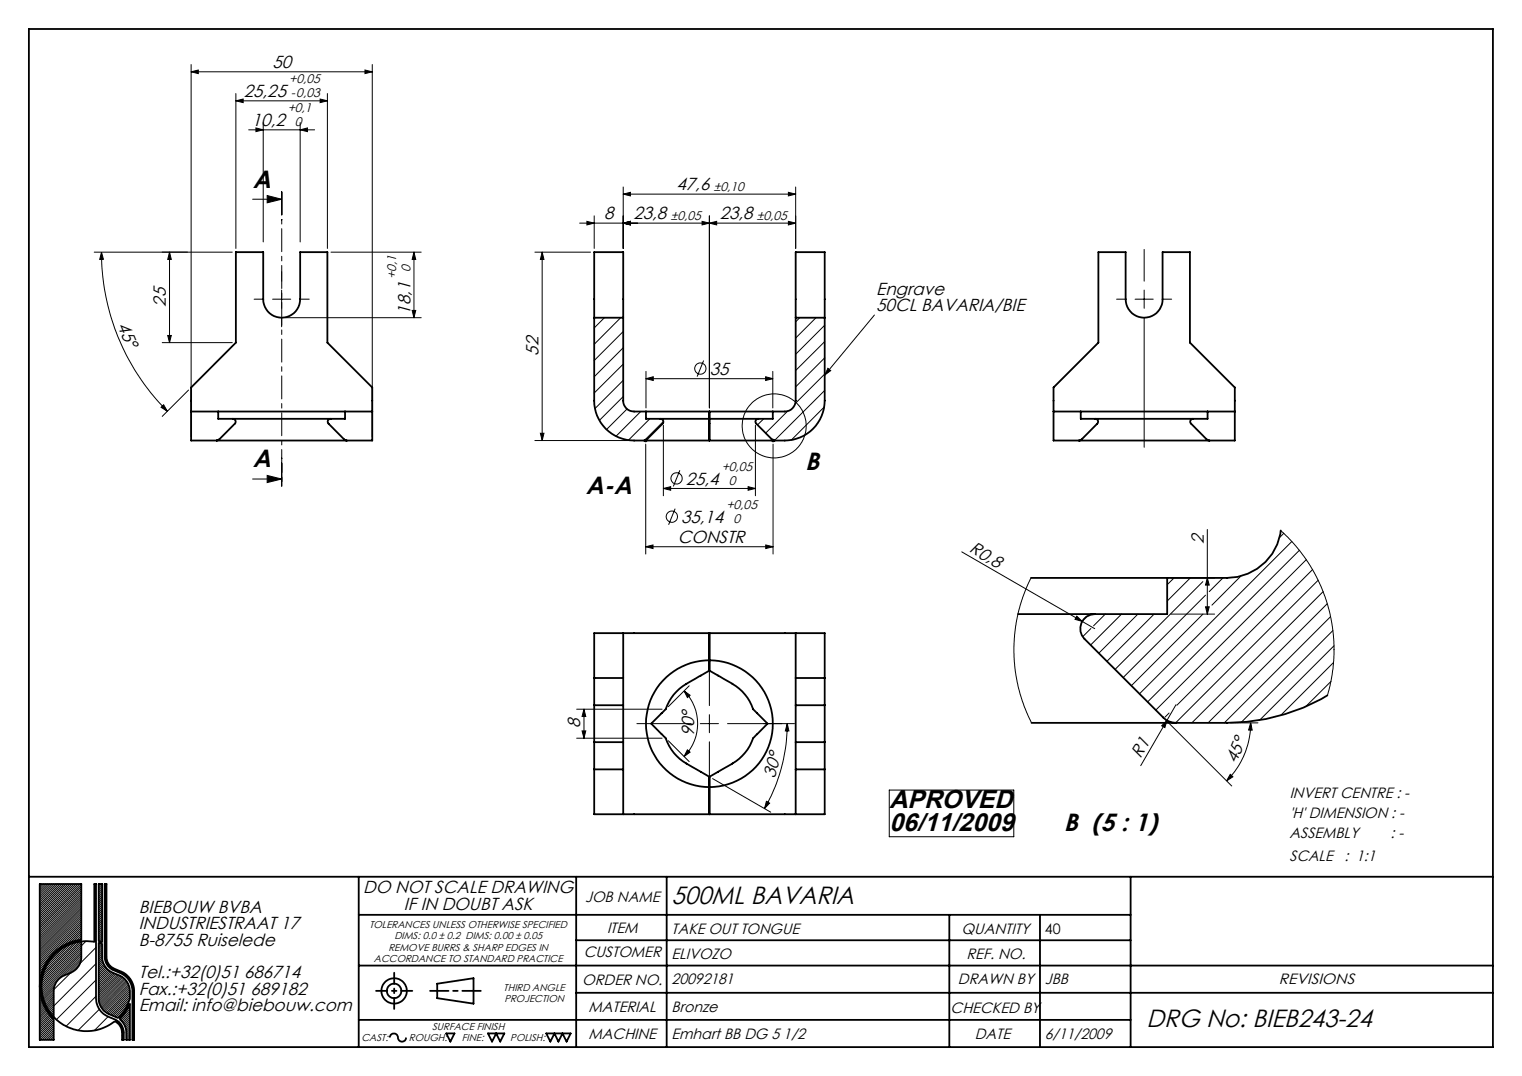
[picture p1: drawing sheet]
<svg xmlns="http://www.w3.org/2000/svg" width="420mm" height="297mm" viewBox="0 0 420 297" stroke-linecap="round" stroke-linejoin="round" font-family="sans-serif">
<g fill="none" stroke="#000" stroke-width=".28">
<path d="M52.7 19.8l2-.5v1zM52.7 17.8v102.8M52.7 19.8h50M100.7 19.3l2 .5-2 .5zM102.7 17.8v102.8M65.1 27.8l2-.5v1zM65.1 25.8v42.8M65.1 27.8h25.2M68.6 35.8h18.2M70.6 35.3l2 .5-2 .5zM72.6 33.8v33M82.8 35.8l2-.5v1z"/>
<path d="M82.8 33.8v33M88.3 27.3l2 .5-2 .5zM90.3 25.8v42.8M69.7 55h8M73.7 54l4 1-4 1zM164 59.6v9M172 53.6l2-.5v1zM172 51.6v17M172 53.6h47.6M195.8 59.6v53M217.6 53.1l2 .5-2 .5zM219.6 51.6v17"/>
<path d="M26 69.6h38.1M28 69.6l.5 2h-1zM28 69.6a61.8 61.8 0 0 0 18.2 43.9M46.8 69.6l.5 2h-1zM46.8 69.6v25M77.7 75v2.6M91.3 69.6h24.9M114.2 69.6l.5 2h-1zM114.2 69.6v18.1M147.6 69.6h15.3M149.6 69.6l.5 2h-1zM149.6 69.6v52"/>
<path d="M159.9 61.6h59.7M162 61.1l2 .5-2 .5zM172 61.6l2-.5v1zM193.7 61.1l2.1 .5-2.1 .5zM195.8 61.6l2-.5v1zM217.6 61.1l2 .5-2 .5zM315.7 68.9v8.7M44.8 94.6h19.3M46.3 92.6h1l-.5 2zM70.1 82.6h2.6M75.2 82.6h5M77.7 80.1v5"/>
<path d="M77.7 87.6v2.6M78.7 87.7h37.5M82.7 82.6h2.6M113.7 85.7h1l-.5 2zM166.8 87.7l-2.8 2.8M171.3 87.7l-7.3 7.3M172 91.5l-8 8M172 96l-8 8M194.2 99.5l-1.8 4.5M220.7 87.7l-1.1 1.1M225.2 87.7l-5.6 5.6M227.6 89.8l-8 8"/>
<path d="M227.6 94.3l-8 8M227.6 98.8l-8 8M241.3 87l-13.7 16.5M308.1 82.6h2.6M313.2 82.6h5M315.7 80.1v5M315.7 87.6v35.9M320.7 82.6h2.6M44.4 112.4l.8-.7 1 1.8zM52 107.7l-7.2 7.2M149.1 119.6h1l-.5 2zM172 100.5l-8 8"/>
<path d="M172 105l-7.8 7.8M172 109.5l-6.6 6.5M173 112.9l-5.6 5.7M176.8 113.6l-6.8 6.8M178.3 104.5l2-.5v1zM178.3 102.5v10.1M178.3 104.5h35M179.3 115.6l-5.9 5.9M183.1 117.4v19.4M183.1 116.3l-5.3 5.3M208.5 117.4v19.4M210.7 115.6l-1.7 1.7"/>
<path d="M211.3 104l2 .5-2 .5zM213.3 102.5v10.1M217.3 113.5l-6 6.1M227.4 112.4l-9 9.1M227.4 103.4l-7.9 8M227.6 107.8l-13.9 13.8M228.5 101.7l.7 .6-1.6 1.2zM69.7 132.2h8M73.7 131.2l4 1-4 1zM147.6 121.6h26.4M177.7 121.6h1M177.8 121.2l.7 .8"/>
<path d="M178.2 121.1v1M178.2 122.6v30.3M178.5 121.2l-.7 .8M183.1 134.8l2-.5v1zM183.1 134.8h25.4M187.6 129.8l-1.8 4.5M206.4 134.3l2.1 .5-2.1 .5zM212.8 121.6h1M213 121.2l.7 .8M213.3 121.1v1M213.3 122.6v30.3M213.7 121.2l-.7 .8"/>
<path d="M178.2 150.9l2-.5v1zM178.2 150.9h35.1M186.3 140.4l-1.8 4.4M211.3 150.4l2 .5-2 .5zM265.4 152.3l33.2 19.2M284.5 159.5l-2.3 5.5-1.2 4.3-1 6.1-.2 4.8 .4 5.3 .9 4.7 1.7 5.1 1.9 4.2M323.1 159.5h12.1M324 159.5l-1.9 1.9M328.5 159.5l-6.4 6.4M333.2 159.5l.5 2h-1zM333.2 146.2v23.3M337.5 159.5l-3.8 3.8"/>
<path d="M342.4 159l-8 8M353.4 146.4l4.6 4.8 3.6 5 3 5.7 1.8 5.1 1.3 5.9 .4 4.2v3.7l-.5 5.5-1.3 5.6M354.3 147.2l-1.2 1.2M356.5 149.5l-42.1 42M358.6 151.9l-41.9 41.8M360.5 154.5l-41.6 41.5M362.2 157.2l-37.4 37.5M195.8 179.8v15M297.1 170.1l1.5 1.4-1.9-.5zM298.6 171.5l3.5 2M299.8 170.2l-.9 .9M301 173.5l-2.2 2.3"/>
<path d="M305 169.5l-3.2 3.3M309.5 169.5l-8.5 8.5M314 169.5l-10.8 10.8M318.5 169.5l-13 13M323.1 169.5h12.1M331.9 160.5l-24.2 24.3M331.9 169.5l-19.7 19.8M332.7 167.5h1l-.5 2zM332.7 164.3l-22.7 22.7M363.7 160.2l-39.3 39.3M365.1 163.3l-36.2 36.2M366.3 166.6l-32.9 32.9"/>
<path d="M367.2 170.2l-29.3 29.3M367.8 174.1l-25.3 25.3M368.1 178.3l-20.5 20.5M159.1 195.8h23.6M161.1 195.8l.5 2h-1zM161.1 195.8v8M175.8 199.7h14.9M188.8 190.7l1.6 1.2-.7 .6zM188.8 190.7a12.8 12.8 0 0 1 0 18.1M190.2 189.3l-5.8 5.7M193.3 199.7h5M195.8 197.3v4.9"/>
<path d="M200.8 199.7h18.5M217.2 199.7l.5 2.1h-1zM217.2 199.7a47.2 47.2 0 0 1-6.2 23.5M321.7 198.8l18.2 18.2M322 198.9l-.5 1.9-.9-.5zM322.6 196.8l-1.1 1.1M324.5 194.5l-9.7 16.8M339.6 199.5h7.5M345.1 199.5l.4 2h-.9zM345.1 199.5a22.7 22.7 0 0 1-6.6 16M367.3 188.1l-7 6.9M368 182.9l-14.6 14.6"/>
<path d="M159.1 203.8h23.6M160.6 201.8h1l-.5 2zM184.4 204.5l5.8 5.7M189.7 207l.7 .6-1.6 1.2zM195.8 204.7v15M196.6 214.9l16.1 9.3M245.4 218.1h34.4v12.9h-34.4zM339.5 213.7l.7 .7-1.7 1.1zM211.5 221.2l.9 .5-1.4 1.5zM11.5 244l-.5 .5M12 244l-1 1M12.6 244l-1.6 1.6"/>
<path d="M13.1 244l-2.1 2.2M13.7 244l-2.7 2.7M14.3 244l-3.3 3.3M14.8 244l-3.8 3.9M15.4 244l-4.4 4.4M15.9 244l-4.9 5M16.5 244l-5.5 5.6M17.1 244l-6.1 6.1M17.6 244l-6.6 6.6M18.2 244l-7.2 7.2M18.7 244l-7.7 7.8M19.3 244l-8.3 8.3"/>
<path d="M19.9 244l-8.9 8.9M20.4 244l-9.4 9.5M21 244l-10 10M21.6 244l-10.6 10.6M21.9 260l-10.3 10.2M22.1 244l-11.1 11.2M22.4 244.3l-11.4 11.4M22.4 244.8l-11.4 11.5M22.4 245.4l-11.4 11.4M22.4 245.9l-11.4 11.5M22.4 246.5l-11.4 11.4M22.4 247l-11.4 11.5"/>
<path d="M22.4 247.6l-11.4 11.5M22.4 248.2l-11.4 11.4M22.4 248.7l-11.4 11.5M22.4 249.3l-11.4 11.5M22.4 249.9l-11.4 11.4M22.4 250.4l-11.4 11.5M22.4 251l-11.4 11.4M22.4 251.5l-11.4 11.5M22.4 252.1l-11.4 11.5M22.4 252.7l-11.4 11.4M22.4 253.2l-11.4 11.5M22.4 253.8l-11.4 11.5"/>
<path d="M22.4 254.3l-11.4 11.5M22.4 254.9l-11.4 11.5M22.4 255.5l-6.8 6.8M22.4 256l-4.9 5M22.4 256.6l-3.8 3.9M22.4 257.1l-2.9 3M22.4 257.7l-2 2.1M22.4 258.3l-1.3 1.3M22.4 258.8l-.6 .7M22.4 260l-10.9 10.9M23.7 259.8l-12.2 12.3M26 244h.1"/>
<path d="M26.5 257l-.5 .5M26.5 248l-.5 .5M26.5 252.5l-.5 .5M27.7 244l-.5 .5M28.2 244.1l-1 1M28.2 244.7l-1 .9M28.2 245.2l-1 1M28.2 245.8l-1 1M28.2 247.5l-1 1M28.2 249.2l-1 .9M28.2 249.7l-1 1M28.2 250.3l-1 .9"/>
<path d="M28.2 250.9l-1 .9M28.2 252l-1 .9M28.2 252.6l-1 .9M28.2 254.8l-1 .9M28.2 255.3l-1 1M28.2 255.9l-1 1M28.2 256.5l-1 .9M28.2 257l-1 1M28.2 258.2l-1 .9M28.2 258.7l-1 1M28.2 259.9l-.2 .1M28.2 246.4l-1 .9"/>
<path d="M28.2 246.9l-1 1M28.2 248l-1 1M28.2 248.6l-1 1M28.2 251.4l-1 1M28.2 253.1l-1 1M28.2 253.7l-1 .9M28.2 254.2l-1 1M28.2 257.6l-1 .9M28.2 259.3l-.6 .6M29.4 249.7l-.5 .5M29.4 254.1l-.5 .5M29.4 245.2l-.5 .4"/>
<path d="M29.4 258.7l-.5 .4M11 272h.1M11 272.6h.1M11 271.4h.1M11 273.1h.1M11 273.6v.1M11.1 270.8l-.1 .1M11.1 274.1l-.1 .1M11.1 270.1l-.1 .2M11.2 274.6l-.2 .2M11.3 269.4l-.3 .3M11.3 275l-.3 .3"/>
<path d="M11.4 275.5l-.4 .4M11.5 268.7l-.5 .5M11.5 275.9l-.5 .6M11.7 276.4l-.7 .6M11.7 267.9l-.7 .7M11.8 276.8l-.8 .8M12 277.2l-1 1M12.1 266.9l-1.1 1.2M12.1 277.6l-1.1 1.1M12.3 278l-1.3 1.3M12.5 278.3l-1.5 1.6M12.7 265.8l-1.7 1.7"/>
<path d="M12.7 278.7l-1.7 1.7M12.9 279l-1.9 1.9M13.2 279.4l-2.2 2.1M13.4 279.7l-2.4 2.4M14 263.9l-3 3M14.8 273.8l-2.6 2.6M14.8 274.4l-2.5 2.4M14.8 274.9l-2.3 2.3M14.8 275.4l-2.1 2.2M14.8 276l-1.9 2M14.8 276.6l-1.7 1.7M14.8 277.1l-1.5 1.6"/>
<path d="M14.8 278.3l-1.1 1.1M14.8 278.8l-.8 .9M14.8 279.4l-.6 .6M14.8 280l-.3 .3M14.9 272.5l-3 3.1M15.2 271.7l-3.4 3.4M17.5 261.6l-4.3 4.2M18.7 260.9l-6.1 6.1M19.6 260.5l-7.4 7.5M20.5 260.3l-8.5 8.5M21.2 260.1l-9.5 9.4M22.3 265.1l-3.7 3.8"/>
<path d="M22.4 260.5l-10.9 11M22.4 261.7l-10.9 10.9M22.4 262.2l-10.9 11M22.4 262.8l-10.9 10.9M22.4 263.3l-10.8 10.9M22.4 263.9l-10.7 10.7M22.4 264.5l-4.8 4.8M26.5 261.5l-14.5 14.5M26.5 266l-13 13M26.5 270.5l-10.9 10.9M26.5 275l-8.3 8.3M27.4 278.6l-5.8 5.8"/>
<path d="M27.7 260.4l-.5 .4M28.1 260.5l-.9 .9M28.2 261.5l-1 1M28.2 262.6l-1 1M28.2 260.9l-1 1M28.2 262.1l-1 .9M28.2 263.2l-1 1M28.2 263.8l-1 .9M28.2 264.3l-1 1M28.3 264.8l-1.1 1M28.3 265.3l-1.1 1.1M28.5 265.7l-1.3 1.3"/>
<path d="M28.6 266.1l-1.4 1.4M28.8 266.5l-1.6 1.6M29 266.8l-1.8 1.8M29.3 267.2l-2.1 2M29.4 263.1l-.5 .5M29.6 267.4l-2.4 2.4M29.8 267.7l-2.6 2.6M30.2 268l-3 2.9M30.4 266.6l-.3 .3M30.5 268.2l-3.3 3.3M30.9 268.4l-3.7 3.6M31.3 268.6l-4.1 4"/>
<path d="M31.6 268.7l-4.4 4.5M32 268.9l-4.8 4.8M32.5 269.1l-5.3 5.1M32.8 269.2l-5.6 5.6M33.2 269.4l-6 6M33.4 268.1l-.4 .4M33.6 269.6l-6.4 6.3M33.9 269.8l-6.6 6.6M34.2 270.1l-6.8 6.8M34.3 279l-1.9 1.9M34.5 270.3l-6.9 7M34.8 270.6l-7.1 7.1"/>
<path d="M35 271l-7.1 7.1M35 277.7l-3 3M35.2 271.3l-7 7.1M35.4 271.7l-7 7M35.5 276.7l-3.9 3.9M35.6 272.1l-6.9 6.9M35.7 272.5l-6.7 6.8M35.8 273l-6.5 6.5M35.8 275.8l-4.6 4.6M35.8 273.5l-6.2 6.2M35.8 274.1l-5.8 5.8M35.8 274.6l-5.4 5.5"/>
<path d="M35.8 275.2l-5 5M35.8 277.5l-.3 .2M35.8 278l-.9 1M35.8 278.6l-2.7 2.7M35.8 279.1l-2.5 2.5M35.8 279.7l-2.2 2.2M35.9 270.1l-.4 .4M37 273.5l-.5 .4M37 278l-.5 .4M13.6 280l-2.6 2.6M13.9 280.3l-2.9 2.9M14.1 280.6l-3.1 3.2"/>
<path d="M14.4 280.9l-3.4 3.4M14.6 281.2l-3.6 3.7M14.8 285l-2 2M14.8 280.5l-.1 .1M14.8 281.6l-3.8 3.9M14.8 282.2l-3.8 3.8M14.8 282.7l-3.8 3.9M14.8 283.3l-3.7 3.7M14.8 283.9l-3.1 3.1M14.8 284.4l-2.6 2.6M14.8 285.6l-1.5 1.4M14.8 286.1l-.9 .9"/>
<path d="M14.8 286.7l-.3 .3M29.8 280.6l-3.8 3.8M32.8 282.1l-.3 .4M34.1 285.3l-.4 .5M35.8 280.2l-1.9 2M35.8 280.8l-1.7 1.7M35.8 281.4l-1.5 1.5M35.8 281.9l-1.3 1.4M35.8 282.5l-1.2 1.2M35.8 283.1l-1 1M35.8 283.6l-.9 1M35.8 284.2l-.9 .9"/>
<path d="M35.8 284.8l-.9 .9M35.8 285.3l-.9 1M35.8 285.9l-.9 .9M35.8 286.4l-.6 .6M35.8 287h.1M37 282.4l-.5 .5M37 286.9l-.1 .1"/>
<circle cx="193.3" cy="101.7" r="1.55"/>
<circle cx="213.6" cy="117.6" r="8.8"/>
<circle cx="186.7" cy="132.1" r="1.56"/>
<circle cx="185.4" cy="142.6" r="1.55"/>
</g>
<g fill="none" stroke="#000" stroke-width=".5">
<path d="M8 8h404v281h-404zM164 87.7v22.9a11 11 0 0 0 11 11h2.8M164 87.7v-18.1h8v18.1M164 87.7h8M172 87.7v22.9a2.95 2.95 0 0 0 3 3h3.3M219.6 87.7v22.9a3 3 0 0 1-3 3h-3.3M219.6 87.7v-18.1h8v18.1M219.6 87.7h8M227.6 87.7v22.9a11 11 0 0 1-11 11h-2.9M52.7 113.6v-6.6l12.4-12.4v-25h7.5v13a5.1 5.1 0 0 0 5.1 5.1 5.1 5.1 0 0 0 5.1-5.1v-13h7.5v25l12.4 12.4v6.6M52.7 113.6h7.5M52.7 113.6v8h7.1"/>
<path d="M60.2 113.6h35M60.2 113.6v2h4M64.2 115.6a.78 .78 0 0 1 .8 .5 .78 .78 0 0 1-.2 .8l-4.3 4.4-.7 .3M64.2 115.6h27M91.2 115.6a.78 .78 0 0 0-.7 .5 .78 .78 0 0 0 .2 .8l4.3 4.4 .7 .3M95.2 113.6v2h-4M95.2 113.6h7.5M102.7 113.6v8h-7M178.3 113.6h17.5M178.3 113.6v2h3.9M182.2 115.6a.81 .81 0 0 1 .8 .5 .81 .81 0 0 1-.2 .8l-4.3 4.4-.7 .3M182.2 115.6h13.6"/>
<path d="M195.8 115.6v5.7M195.8 115.6h13.5M195.8 113.6h17.5M195.8 113.6v2M209.3 115.6a.78 .78 0 0 0-.8 .5 .78 .78 0 0 0 .2 .8l4.3 4.4 .7 .3M213.3 113.6v2h-4M290.7 113.6v-6.6l12.4-12.4v-25h7.5v13a5.1 5.1 0 0 0 5.1 5.1 5.1 5.1 0 0 0 5.1-5.1v-13h7.6v25l12.3 12.4v6.6M290.7 113.6h7.5M290.7 113.6v8h7M298.2 113.6h35M298.2 113.6v2h4M302.2 115.6a.78 .78 0 0 1 .8 .5 .78 .78 0 0 1-.2 .8l-4.4 4.4-.7 .3"/>
<path d="M302.2 115.6h27M329.2 115.6a.78 .78 0 0 0-.7 .5 .78 .78 0 0 0 .2 .8l4.3 4.4 .7 .3M333.2 113.6v2h-4M333.2 113.6h7.5M340.7 113.6v8h-7M59.8 121.6h35.9M177.8 121.6h18M195.8 121.3v.3M195.8 121.6h17.9M297.7 121.6h36M284.5 159.5h37.6M322.1 159.5v10h-20"/>
<path d="M353.4 146.4a14.9 14.9 0 0 1-14.8 13.1h-16.5M172 174.8h47.6M172 174.8h-8v19.9M172 174.8v19.9M195.8 174.8v10.3M219.6 174.8h8v19.9M219.6 174.8v19.9M280.9 169.5h21.2M302.1 169.5a4 4 0 0 0-3.7 2.5 4 4 0 0 0 .9 4.4l21.7 21.6a5 5 0 0 0 3.5 1.5M164 194.7v10.2M164 194.7h8M164 187.1h8"/>
<path d="M172 194.7v10.2M195.8 185.1l2.4 1.4a24.1 24.1 0 0 1 7.4 5.2 11.8 11.8 0 0 1 2.2 4.1l4 3.9-3.9 4a13.8 13.8 0 0 1-7.2 7.9l-4.9 2.8M195.8 185.1l-2.4 1.4a24.8 24.8 0 0 0-7.5 5.2l-1.3 1.9-.9 2.2-4 3.9 4 4a13.4 13.4 0 0 0 7.1 7.9l5 2.8M219.6 194.7v10.2M219.6 194.7h8M219.6 187.1h8M227.6 194.7v10.2M284.7 199.5h39.8M366.3 191.9a54.2 54.2 0 0 1-27.7 7.6h-14.1M164 204.9v19.9h8M164 212.4h8M164 204.9h8"/>
<path d="M172 204.9v19.9M195.8 214.4v10.4M219.6 204.9v19.9M219.6 212.4h8M219.6 204.9h8M227.6 204.9v19.9h-8M172 224.8h47.6M8 242h404M11 244h11.4v15.4a12.9 12.9 0 0 0-10.7 8.6 12.9 12.9 0 0 0 3.1 13.4v5.6h-3.8zM22.4 259.9v4.2a4.7 4.7 0 0 1-2.9 4.4l-1.8 .7a4.7 4.7 0 0 0-2.9 4.4v7.1M26 244h.5v31.6a5.6 5.6 0 0 0 3.4 5l1.7 .8a4 4 0 0 1 2.5 3.7v1.9h-.4v-1.9l-.3-1.4-.6-1-1.1-.8a12.4 12.4 0 0 1-19.8-6.6 12.4 12.4 0 0 1 14.1-15.3zM27.2 244h1v16l-1-.3z"/>
<path d="M28.9 244h.5v20.7l.2 .8 .8 1.1 1.2 .8 1.7 .7a5.9 5.9 0 0 1 3.7 5.5v13.4h-.5v-13.4a5.5 5.5 0 0 0-3.3-5l-1.8-.8a4.1 4.1 0 0 1-2.5-3.7zM99 242v47M99 252.5h213M159 242v47M159 259.5h153M184 242v47M262 252.5v36.5M287 252.5v36.5M312 242v47M27.2 260.2l1 .4v3.5a4.8 4.8 0 0 0 2.9 4.4l1.8 .7a4.8 4.8 0 0 1 2.9 4.4 6.5 6.5 0 0 1-.7 4l-.8 1.4-1.7 2.1-2.4-1.1a4.8 4.8 0 0 1-3-4.4zM35.8 277.1v9.9h-.9l-.2-3.1-.6-1.4-1.1-1.2 1.6-2zM99 266.5h313"/>
<path d="M120.6 271.5l10.1-1.5v7l-10.1-1.5zM159 274h253M99 281.5h213M107.6 286.4a1.16 1.16 0 0 1 1.3-1.1 1.16 1.16 0 0 1 1 1.4 1.13 1.13 0 0 0 1.2 .8 1.13 1.13 0 0 0 1-1.1M123.2 285.3h2.2l-1.1 2.2zM134.7 285.3h4.5l-1.2 2.2-1.1-2.2-1.1 2.2zM150.7 285.3h6.8l-1.1 2.2-1.2-2.2-1.1 2.2-1.1-2.2-1.1 2.2z"/>
<circle cx="195.8" cy="199.8" r="17.5"/>
<circle cx="108.8" cy="273.5" r="3.5"/>
<circle cx="108.8" cy="273.5" r="2"/>
</g>
<path d="M77.7 53v7.7M77.7 53v81.2M77.8 53v7.7M77.7 134.2v-7.7M77.8 134.2v-7.7" fill="none" stroke="#000" stroke-width=".28" stroke-dasharray="6.3 1.3 1.3 1.3"/>
<path d="M118.7 273.5h14" fill="none" stroke="#000" stroke-width=".5" stroke-dasharray="6.3 1.3 1.3 1.3" stroke-dashoffset="1.3"/>
<path d="M103.8 273.5h10M108.8 278.5v-10" fill="none" stroke="#000" stroke-width=".5" stroke-dasharray="6.3 1.3 1.3 1.3" stroke-dashoffset="3.3"/>
<g fill="#000">
<path d="M228.5 101.7l.7 .6-1.6 1.2zM297.1 170.1l1.5 1.4-1.9-.5zM322 198.9l-.5 1.9-.9-.5z"/>
<path d="M100.7 19.3l2 .5-2 .5zM52.7 19.8l2-.5v1z"/>
<path d="M65.1 27.8l2-.5v1zM88.3 27.3l2 .5-2 .5z"/>
<path d="M70.6 35.3l2 .5-2 .5zM82.8 35.8l2-.5v1z"/>
<path d="M73.7 54l4 1-4 1zM73.7 131.2l4 1-4 1z"/>
<path d="M172 53.6l2-.5v1zM217.6 53.1l2 .5-2 .5z"/>
<path d="M28 69.6l.5 2h-1zM44.4 112.4l.8-.7 1 1.8z"/>
<path d="M46.8 69.6l.5 2h-1zM46.3 92.6h1l-.5 2z"/>
<path d="M149.6 69.6l.5 2h-1zM149.1 119.6h1l-.5 2z"/>
<path d="M172 61.6l2-.5v1zM162 61.1l2 .5-2 .5zM193.7 61.1l2.1 .5-2.1 .5zM172 61.6l2-.5v1z"/>
<path d="M195.8 61.6l2-.5v1zM217.6 61.1l2 .5-2 .5z"/>
<path d="M113.7 85.7h1l-.5 2zM114.2 69.6l.5 2h-1z"/>
<path d="M178.3 104.5l2-.5v1zM211.3 104l2 .5-2 .5z"/>
<path d="M206.4 134.3l2.1 .5-2.1 .5zM183.1 134.8l2-.5v1z"/>
<path d="M178.2 150.9l2-.5v1zM211.3 150.4l2 .5-2 .5z"/>
<path d="M333.2 159.5l.5 2h-1zM332.7 167.5h1l-.5 2z"/>
<path d="M160.6 201.8h1l-.5 2zM161.1 195.8l.5 2h-1z"/>
<path d="M189.7 207l.7 .6-1.6 1.2zM188.8 190.7l1.6 1.2-.7 .6z"/>
<path d="M339.5 213.7l.7 .7-1.7 1.1zM345.1 199.5l.4 2h-.9z"/>
<path d="M211.5 221.2l.9 .5-1.4 1.5zM217.2 199.7l.5 2.1h-1z"/>
</g>
<g font-size="7.1">
<text x="245.4" y="222.9">APROVED</text>
<text x="245.4" y="229.4">06/11/2009</text>
</g>
<g font-size="6.9">
<text x="69.7" y="51.8">A</text>
<text x="69.7" y="129">A</text>
<text x="222.2" y="129.7">B</text>
<text x="161.7" y="136.3">A-A</text>
<text x="293.6" y="229.5">B (5 : 1)</text>
<text x="185.3" y="249.7">500ML BAVARIA</text>
<text x="316.4" y="283.5">DRG No: BIEB243-24</text>
</g>
<g font-size="4.8">
<text x="75.2" y="18.8">50</text>
<text x="67.3" y="26.8">25,25</text>
<text x="69.5" y="34.8">10,2</text>
<text x="186.7" y="52.6">47,6</text>
<text x="166.7" y="60.6">8</text>
<text x="174.8" y="60.6">23,8</text>
<text x="198.6" y="60.6">23,8</text>
<text x="241.8" y="81.4">Engrave</text>
<text x="32.3" y="89.7" transform="rotate(67 32.3 89.7)">45°</text>
<text x="45.8" y="84.6" transform="rotate(-90 45.8 84.6)">25</text>
<text x="113.2" y="86.8" transform="rotate(-90 113.2 86.8)">18,1</text>
<text x="241.8" y="85.9">50CL BAVARIA/BIE</text>
<text x="148.6" y="98.1" transform="rotate(-90 148.6 98.1)">52</text>
<text x="195.8" y="103.5">35</text>
<text x="189.3" y="133.8">25,4</text>
<text x="187" y="149.9">CONSTR</text>
<text x="188" y="144.4">35,14</text>
<text x="267.3" y="152.2" transform="rotate(30 267.3 152.2)">R0,8</text>
<text x="332.2" y="150.2" transform="rotate(-90 332.2 150.2)">2</text>
<text x="160.1" y="201" transform="rotate(-90 160.1 201)">8</text>
<text x="191.5" y="203.2" transform="rotate(-90 191.5 203.2)">90°</text>
<text x="314.8" y="209.5" transform="rotate(-60 314.8 209.5)">R1</text>
<text x="213.8" y="215" transform="rotate(-75 213.8 215)">30°</text>
<text x="341.2" y="211" transform="rotate(-67 341.2 211)">45°</text>
<text x="38.3" y="251.9">BIEBOUW BVBA</text>
<text x="100.2" y="246.6">DO NOT SCALE DRAWING</text>
<text x="111.5" y="251.1">IF IN DOUBT ASK</text>
<text x="38.3" y="256.5">INDUSTRIESTRAAT 17</text>
<text x="38.3" y="261">B-8755 Ruiselede</text>
<text x="38.3" y="270">Tel.:+32(0)51 686714</text>
<text x="38.3" y="274.6">Fax.:+32(0)51 689182</text>
<text x="38.3" y="279.1">Email: info@biebouw.com</text>
</g>
<g font-size="4.1">
<text x="355.9" y="220.3">INVERT CENTRE : -</text>
<text x="355.9" y="225.7">'H' DIMENSION : -</text>
<text x="355.9" y="231.4">ASSEMBLY</text>
<text x="383.7" y="231.4">: -</text>
<text x="355.9" y="237.5">SCALE</text>
<text x="371" y="237.5">: 1:1</text>
<text x="161.4" y="249">JOB NAME</text>
<text x="167.5" y="257.4">ITEM</text>
<text x="185.3" y="257.7">TAKE OUT TONGUE</text>
<text x="265.4" y="257.8">QUANTITY</text>
<text x="161.1" y="264.3">CUSTOMER</text>
<text x="185.3" y="264.6">ELIVOZO</text>
<text x="266.7" y="264.6">REF. NO.</text>
<text x="160.7" y="271.8">ORDER NO.</text>
<text x="185.3" y="271.7">20092181</text>
<text x="264.4" y="271.7">DRAWN BY</text>
<text x="288.3" y="271.7">JBB</text>
<text x="352.9" y="271.7">REVISIONS</text>
<text x="162.4" y="279.4">MATERIAL</text>
<text x="185.3" y="279.4">Bronze</text>
<text x="262.3" y="279.6">CHECKED BY</text>
<text x="162.4" y="286.9">MACHINE</text>
<text x="185.3" y="286.8">Emhart BB DG 5 1/2</text>
<text x="269" y="286.9">DATE</text>
<text x="288.3" y="286.9">6/11/2009</text>
</g>
<text font-size="4" x="288.4" y="257.8">40</text>
<g font-size="3.5">
<text x="79.8" y="22.9">+0,05</text>
<text x="80.3" y="26.8">-0,03</text>
<text x="79.4" y="30.9">+0,1</text>
<text x="81.4" y="34.8">0</text>
<text x="197" y="52.6">±0,10</text>
<text x="185.1" y="60.6">±0,05</text>
<text x="208.9" y="60.6">±0,05</text>
<text x="109.3" y="76.9" transform="rotate(-90 109.3 76.9)">+0,1</text>
<text x="113.3" y="75" transform="rotate(-90 113.3 75)">0</text>
<text x="199.2" y="129.9">+0,05</text>
<text x="201.1" y="133.8">0</text>
<text x="200.5" y="140.5">+0,05</text>
<text x="202.4" y="144.4">0</text>
</g>
<g font-size="2.8">
<text x="102" y="256.1">TOLERANCES UNLESS OTHERWISE SPECIFIED</text>
<text x="107.2" y="262.5">REMOVE BURRS &amp; SHARP EDGES IN</text>
<text x="108.8" y="259.1">DIMS: 0.0 ± 0.2 DIMS: 0.00 ± 0.05</text>
<text x="103.2" y="265.5">ACCORDANCE TO STANDARD PRACTICE</text>
<text x="139" y="273.5">THIRD ANGLE</text>
<text x="139.2" y="276.5">PROJECTION</text>
<text x="99.7" y="287.3">CAST:</text>
<text x="112.8" y="287.3">ROUGH:</text>
<text x="119.3" y="284.4">SURFACE FINISH</text>
<text x="127.5" y="287.3">FINE:</text>
<text x="140.8" y="287.3">POLISH:</text>
</g>
</svg>
